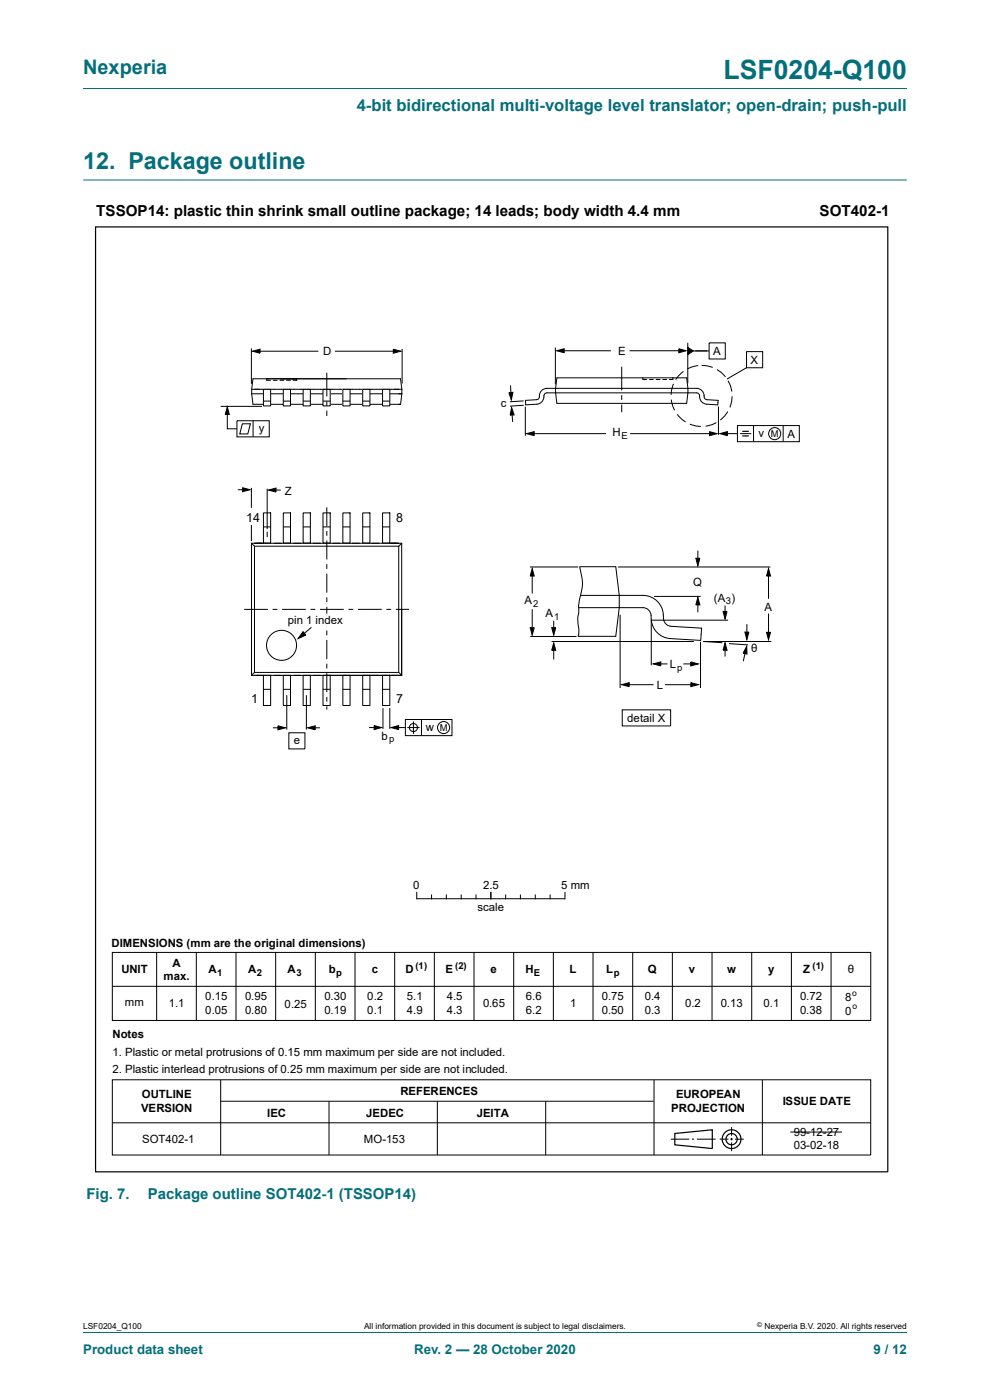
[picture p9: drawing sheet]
<svg xmlns="http://www.w3.org/2000/svg" width="210mm" height="297mm" viewBox="0 0 210 297" stroke-linecap="round" stroke-linejoin="round" font-family="sans-serif">
<path d="M17.6 18.8h174.8M17.6 38.2h174.8" fill="none" stroke="#036f7b" stroke-width=".21"/>
<g fill="none" stroke="#000" stroke-width=".21">
<path d="M53.3 73.9v7.5M53.6 74.5l1.6-.4v.8zM54.5 74.5h13M71.1 74.5h13.1M83.4 74.1l1.6 .4-1.6 .4zM85.3 74v7.4M117.8 73.7v7.8M118.1 74.4l1.6-.4v.8zM118.8 74.4h10.8M131.9 77.8v5M133.6 74.4h11.2M144 74l1.5 .4-1.5 .4z"/>
<path d="M145 78.8l-1.1 1-.6 .7M145.9 72.7v8.6M145.9 73.7l1.2 .7-1.2 .8zM146.5 74.4h3.9M148.1 77.6l-1.5 .3-.8 .4M148.8 77.5l1.2 .1 1.2 .4M150.4 72.7h3.4v3.5h-3.4zM152.1 78.4l.9 .6 .9 1M158.4 74.6h3.4v3.4h-3.4zM158.4 78l-4.2 2.4M46.8 86.2h8.8M48.2 86.3l.4 1.6h-.8z"/>
<path d="M48.2 87v4h2.1M50.3 89.3h6.8v3.4h-6.8zM51.4 89.9h1.7l-.5 2.2h-1.7zM53.4 83.5l.3 2.3h31.3l.2-2.3M53.4 83.5h31.8M53.4 82.6l.3-2.2h31.3l.2 2.2M53.4 82.6v.9M53.4 82.6h31.8M53.7 89.3v3.4M56.6 80.4v.3h.8M58 80.7h.8M59.4 80.7h.8"/>
<path d="M60.8 80.7h.8M62.9 80.4v.3h-.7M85.2 82.6v.9M107.9 83.3l.9-.1-.3 1.6zM108.3 81.8l.1 2.5M108.5 86.5l.6 1.5-.9 .1zM108.6 87l.1 2.5M111.1 85l-2.9 .2M111.1 86l-2.9 .2M111.4 86.3v6.2M111.5 84.9l2.3-.1a.7 .7 0 0 0 .6-.9 1.59 1.59 0 0 1 1.6-1.5h31.8a1.76 1.76 0 0 1 1.6 2l.6 .4 2.3 .1v1l-2.4-.2a1.77 1.77 0 0 1-1.6-2l-.5-.4h-31.8a.7 .7 0 0 0-.6 .9 1.58 1.58 0 0 1-1.5 1.5l-2.4 .2zM111.7 92l1.6-.4v.8z"/>
<path d="M112.5 92h16.1M118.1 80.2h27.6l.2 2.2-.2 3.2h-27.6l-.2-2.3zM131.9 83.8v1M131.9 85.8v1.7M133.7 92h17.4M136.4 80.2v.3h.8M137.8 80.5h.8M139.2 80.5h.8M140.6 80.5h.8M142.4 84.8l.3 1.5 .4 .8M142.7 80.2v.3h-.7M142.9 81.4l-.5 1.4v1"/>
<path d="M143.7 87.9l.9 1.1 .8 .5M146.3 90l1.4 .4 1 .1M150.5 91.6l1.6 .4-1.6 .4zM151.9 89.7l-.8 .4-1.4 .3M152.4 86.2v6.1M152.7 92l1.6-.4v.8zM153.6 92h2.8M154.4 87.3l-.6 .9-1 .9M154.5 80.8l.4 .9 .3 1.4M155.3 84.1l-.1 1.1-.4 1.2M156.4 90.3h13.2v3.4h-13.2zM157 92h2.4"/>
<path d="M159.8 90.3v3.4M166.1 90.3v3.4M50.4 103.9h2M51.5 103.5l1.5 .4-1.5 .4zM53.3 103.5v4.2M53.3 111.4v3.4M53.4 115.2v28.1M53.4 115.2h31.8M53.4 115.2l.6 .7M54 115.9v26.8M54 115.9h30.6M56.7 103.7v8.5"/>
<path d="M56.7 112.8v1.1M57 104l1.5-.5v.9zM57.6 104h2M69.3 107.6v4M69.3 112.7v1M69.3 114.7v4M69.3 119.7v1M84.6 115.9v26.8M85.2 115.2v28.1M85.2 115.2l-.6 .7M147.6 118.4h.9l-.5 1.6zM148 116.8v2.4"/>
<path d="M51.8 129.3h5M57.8 129.3h1M64.3 134l.6 .7-1.7 .8zM64.9 129.3h-5.1M65.9 129.3h1M66.1 133.1l-2.5 2.1M67.9 129.3h5M69.3 121.7v4M69.3 126.7v1M69.3 128.7v4.1M69.3 133.8v1M69.3 135.8v4"/>
<path d="M73.9 129.3h1M81 129.3h-5.1M82 129.3h1M84 129.3h2.8M112.4 120.3h10.2M112.5 133.2h.8l-.4 1.5zM112.5 135h9.8M112.9 120.6l.4 1.6h-.8zM112.9 121.2v4.7M112.9 129.2v4.8M117 136.1h30.2M117 133.2h.9l-.4 1.5z"/>
<path d="M117.5 136.4l.4 1.6h-.9zM117.5 131.7v2.6M117.5 137.3v2.6M122.8 128.9h13.6a2.04 2.04 0 0 1 1.8 2.7M123 120.2h7.6l.8 6.1v2.6l-.8 6.1h-8l.2-1.2a8.5 8.5 0 0 1 0-4.1v-1.4a20.5 20.5 0 0 0 .7-5.5l-.5-2.5M123.1 126.3h13.3a4.6 4.6 0 0 1 4.4 5.3 1.71 1.71 0 0 0 1.6 1.3l6.4 .4-.2 2.6-6.4-.4a4.3 4.3 0 0 1-4-3.9M131.1 120.3h32.3M131.5 130.4v15.6M138.1 131.6v9.5M138.3 131.6h16.1M138.8 126.5h9.8M148 126.7l.5 1.6h-.9z"/>
<path d="M148 127.5v2.4M148.6 136.2v9.8M149.2 136.1l4 .2M149.2 136.1h14.4M153.4 129.7h.8l-.4 1.6zM153.8 136.4l.4 1.5h-.8zM153.8 128.5v1.9M153.8 137.4v1.9M154.6 136.5l4.1 .3M158 134.1h.8l-.4 1.6zM158.2 137.7l-.5 2.6M158.4 137.1l.1 1.7-.9-.2z"/>
<path d="M158.4 132.4v2.6M162.6 134.1h.8l-.4 1.6zM163 120.6l.4 1.6h-.8zM163 121.7v5.3M163 130.2v4.5M53.4 143.3h31.8M54 142.7h30.6M54 142.7l-.6 .6M57.9 154.4h1.9M59 154l1.5 .4-1.5 .4zM60.8 147.5v7.3M61.3 155.5h3.4v3.4h-3.4z"/>
<path d="M65 147.5v7.3M65.3 154.4l1.6-.4v.8zM66.1 154.4h1.8M69.3 140.8v1M69.3 142.8v4M69.3 147.8v1M69.3 149.9v.6M78.3 154.3h1.8M79.4 153.9l1.5 .4-1.5 .5zM81.2 150.2v4.4M82.7 150.2v4.4M83 154.3l1.6-.4v.9z"/>
<path d="M83.9 154.3h2.1M84.6 142.7l.6 .6M86 152.6h9.9v3.5h-9.9zM86.4 154.3h2.6M87.7 153.1v2.6M89.4 152.6v3.5M131.9 145.2l1.6-.4v.9zM132 150.6h10.3v3.4h-10.3zM132.6 145.3h6M138.6 140.8l1.6-.4v.9zM139.5 140.8h2.1M141 145.3h6.3"/>
<path d="M145 140.8h2M146.5 140.4l1.6 .4-1.6 .5zM146.5 144.8l1.6 .4-1.6 .5zM88.4 189.3v1.4M88.5 190.7h31.2M91.5 189.9v.8M94.7 189.9v.8M97.8 189.9v.8M101 189.9v.8M104.1 189.3v1.4M107.3 189.9v.8M110.4 189.9v.8"/>
<path d="M113.5 189.9v.8M116.7 189.9v.8M119.8 189.3v1.4M23.8 202h160.9v14.5h-160.9zM23.9 209.2h160.8M33.2 202v14.5M41.6 202v14.5M50.1 202v14.5M58.5 202v14.5M66.9 202v14.5M75.3 202v14.5M83.7 202v14.5"/>
<path d="M92.1 202v14.5M100.5 202v14.5M109 202v14.5M117.4 202v14.5M125.8 202v14.5M134.2 202v14.5M142.6 202v14.5M151 202v14.5M159.5 202v14.5M167.9 202v14.5M176.3 202v14.5M23.8 229.1h160.9v15.9h-160.9z"/>
<path d="M23.8 238.2h160.9M46.8 229.1v15.9M46.8 233.6h91.8M69.8 233.6v11.4M92.8 233.6v11.4M115.8 233.6v11.4M138.7 229.1v15.9M155.2 239.1v1.8M161.7 229.1v15.9M142.3 241.7h3.9M146.8 241.7h.4M147.8 241.7h4"/>
<path d="M152.7 241.7h1.8M154.9 241.7h.6M155.2 241.4v.5M155.2 242.4v1.8M155.9 241.7h1.9M167.6 240.2h11"/>
<circle cx="164.3" cy="92" r="1.28"/>
<circle cx="59.7" cy="136.9" r="3.2"/>
<circle cx="87.7" cy="154.3" r=".85"/>
<circle cx="94.1" cy="154.4" r="1.28"/>
</g>
<g fill="none" stroke="#000" stroke-width=".25">
<path d="M20.3 48.1h168v200.5h-168zM157.5 91.5h1.3M157.5 92.5h1.3M143.1 240.5l8-.8v4l-8-.8z"/>
<circle cx="155.2" cy="241.7" r="1.99"/>
<circle cx="155.2" cy="241.7" r="1.2"/>
</g>
<g fill="#000">
<path d="M53.6 74.5l1.6-.4v.8zM83.4 74.1l1.6 .4-1.6 .4zM118.1 74.4l1.6-.4v.8zM144 74l1.5 .4-1.5 .4zM145.9 73.7l1.2 .7-1.2 .8zM48.2 86.3l.4 1.6h-.8zM107.9 83.3l.9-.1-.3 1.6zM108.5 86.5l.6 1.5-.9 .1zM111.7 92l1.6-.4v.8zM150.5 91.6l1.6 .4-1.6 .4zM152.7 92l1.6-.4v.8zM51.5 103.5l1.5 .4-1.5 .4z"/>
<path d="M57 104l1.5-.5v.9zM147.6 118.4h.9l-.5 1.6zM64.3 134l.6 .7-1.7 .8zM112.9 120.6l.4 1.6h-.8zM112.5 133.2h.8l-.4 1.5zM117.5 136.4l.4 1.6h-.9zM117 133.2h.9l-.4 1.5zM148 126.7l.5 1.6h-.9zM153.8 136.4l.4 1.5h-.8zM153.4 129.7h.8l-.4 1.6zM158.4 137.1l.1 1.7-.9-.2zM158 134.1h.8l-.4 1.6z"/>
<path d="M163 120.6l.4 1.6h-.8zM162.6 134.1h.8l-.4 1.6zM59 154l1.5 .4-1.5 .4zM65.3 154.4l1.6-.4v.8zM79.4 153.9l1.5 .4-1.5 .5zM83 154.3l1.6-.4v.9zM131.9 145.2l1.6-.4v.9zM138.6 140.8l1.6-.4v.9zM146.5 140.4l1.6 .4-1.6 .5zM146.5 144.8l1.6 .4-1.6 .5z"/>
</g>
<path d="M68.9 130.3h.8v2.5h-.8z" fill="#fff"/>
<path d="M68.9 130.3h.8v2.5h-.8z" fill="none" stroke="#fff" stroke-width=".21"/>
<g fill="none" stroke="#000" stroke-width=".21">
<path d="M55.9 108.8h1.5v6.4h-1.5zM55.9 111.8h1.5M60.1 108.8h1.5v6.4h-1.5zM60.1 111.8h1.5M64.3 108.8h1.5v6.4h-1.5zM64.3 111.8h1.5M68.5 108.8h1.5v6.4h-1.5zM68.6 111.8h1.4M72.7 108.8h1.6v6.4h-1.6zM72.8 111.8h1.4M76.9 108.8h1.6v6.4h-1.6zM77 111.8h1.4"/>
<path d="M81.2 108.8h1.5v6.4h-1.5zM81.2 111.8h1.4M55.9 143.3h1.5v6.4h-1.5zM55.9 146.2h1.5M60.1 143.3h1.5v6.4h-1.5zM60.1 146.2h1.5M64.3 143.3h1.5v6.4h-1.5zM64.3 146.2h1.5M68.5 143.3h1.5v6.4h-1.5zM68.6 146.2h1.4M72.7 143.3h1.6v6.4h-1.6zM72.8 146.2h1.4"/>
<path d="M76.9 143.3h1.6v6.4h-1.6zM77 146.2h1.4M81.2 143.3h1.5v6.4h-1.5zM81.2 146.2h1.4"/>
</g>
<path d="M55.9 82.6h1.5v3.5h-1.5z" fill="#fff"/>
<path d="M55.9 82.6h1.5v3.5h-1.5z" fill="none" stroke="#000" stroke-width=".21"/>
<path d="M81.2 82.6h1.5v3.5h-1.5z" fill="#fff"/>
<path d="M81.2 82.6h1.5v3.5h-1.5z" fill="none" stroke="#000" stroke-width=".21"/>
<path d="M76.9 82.6h1.6v3.5h-1.6z" fill="#fff"/>
<path d="M76.9 82.6h1.6v3.5h-1.6z" fill="none" stroke="#000" stroke-width=".21"/>
<path d="M72.7 82.6h1.6v3.5h-1.6z" fill="#fff"/>
<path d="M72.7 82.6h1.6v3.5h-1.6z" fill="none" stroke="#000" stroke-width=".21"/>
<path d="M68.5 82.6h1.5v3.5h-1.5z" fill="#fff"/>
<path d="M68.5 82.6h1.5v3.5h-1.5z" fill="none" stroke="#000" stroke-width=".21"/>
<path d="M64.3 82.6h1.5v3.5h-1.5z" fill="#fff"/>
<path d="M64.3 82.6h1.5v3.5h-1.5z" fill="none" stroke="#000" stroke-width=".21"/>
<path d="M60.1 82.6h1.5v3.5h-1.5z" fill="#fff"/>
<path d="M69.3 79.1v5M55.9 85.1h1.5M60.1 82.6h1.5v3.5h-1.5zM60.1 85.1h1.5M64.3 85.1h1.5M68.6 85.1h1.4M69.3 85.1v1M69.3 87.1v1.2M72.8 85.1h1.4M77 85.1h1.4M81.2 85.1h1.4" fill="none" stroke="#000" stroke-width=".21"/>
<path d="M17.6 282.6h174.8" fill="none" stroke="#036f7b" stroke-width=".21"/>
<text font-size="5.6" fill="#036f7b" x="153.5" y="16.8">LSF0204-Q100</text>
<text font-size="4.9" fill="#036f7b" x="17.6" y="35.9">12. Package outline</text>
<text font-size="4.2" fill="#036f7b" x="17.6" y="15.6">Nexperia</text>
<text font-size="3.5" fill="#036f7b" x="75.7" y="23.7">4-bit bidirectional multi-voltage level translator; open-drain; push-pull</text>
<g font-size="3.2">
<text x="20.4" y="45.7">TSSOP14: plastic thin shrink small outline package; 14 leads; body width 4.4 mm</text>
<text x="173.8" y="45.8">SOT402-1</text>
</g>
<g font-size="3.2" fill="#036f7b">
<text x="18.3" y="254.3">Fig. 7.</text>
<text x="31.3" y="254.3">Package outline SOT402-1 (TSSOP14)</text>
</g>
<g font-size="2.8" fill="#036f7b">
<text x="17.6" y="287.2">Product data sheet</text>
<text x="87.9" y="287.2">Rev. 2 — 28 October 2020</text>
<text x="185.3" y="287.2">9 / 12</text>
</g>
<g font-size="2.7">
<text x="52.2" y="110.8">14</text>
<text x="84" y="110.8">8</text>
<text x="53.3" y="149.1">1</text>
<text x="84" y="149.1">7</text>
</g>
<g font-size="2.4">
<text x="68.5" y="75.3">D</text>
<text x="131.2" y="75.3">E</text>
<text x="151.3" y="75.3">A</text>
<text x="159.2" y="77.2">X</text>
<text x="106.3" y="86.3">c</text>
<text x="54.9" y="91.6">y</text>
<text x="130" y="92.6">H</text>
<text x="160.9" y="92.7">v</text>
<text x="167" y="92.9">A</text>
<text x="60.4" y="105">Z</text>
<text x="147" y="124.3">Q</text>
<text x="111.3" y="128.2">A</text>
<text x="115.7" y="131">A</text>
<text x="151.4" y="127.7">(A )</text>
<text x="162.1" y="129.6">A</text>
<text x="61.1" y="132.3">pin 1 ind</text>
<text x="70.2" y="132.3">ex</text>
<text x="142.1" y="141.8">L</text>
<text x="159.4" y="138.3">θ</text>
<text x="139.4" y="146.1">L</text>
<text x="90.3" y="155">w</text>
<text x="133.1" y="153.1">detail X</text>
<text x="62.3" y="157.8">e</text>
<text x="80.9" y="156.9">b</text>
<text x="87.7" y="188.5">0</text>
<text x="102.5" y="188.5">2.5</text>
<text x="119" y="188.5">5 mm</text>
<text x="101.3" y="193.3">scale</text>
<text x="23.7" y="200.9">DIMENSIONS (mm are the original dimensions)</text>
<text x="25.7" y="206.5">UNIT</text>
<text x="34.7" y="208">max.</text>
<text x="36.6" y="205.1">A</text>
<text x="44.2" y="206.5">A</text>
<text x="52.6" y="206.5">A</text>
<text x="61" y="206.5">A</text>
<text x="69.8" y="206.5">b</text>
<text x="78.9" y="206.5">c</text>
<text x="86" y="206.5">D</text>
<text x="94.5" y="206.5">E</text>
<text x="104" y="206.5">e</text>
<text x="111.5" y="206.5">H</text>
<text x="120.8" y="206.5">L</text>
<text x="128.6" y="206.5">L</text>
<text x="137.4" y="206.5">Q</text>
<text x="146.1" y="206.5">v</text>
<text x="154.3" y="206.5">w</text>
<text x="163" y="206.5">y</text>
<text x="170.4" y="206.5">Z</text>
<text x="179.9" y="206.5">θ</text>
<text x="26.5" y="213.5">mm</text>
<text x="35.8" y="213.6">1.1</text>
<text x="43.5" y="212.2">0.15</text>
<text x="43.5" y="215.2">0.05</text>
<text x="52" y="212.2">0.95</text>
<text x="52" y="215.2">0.80</text>
<text x="60.4" y="213.8">0.25</text>
<text x="68.8" y="212.2">0.30</text>
<text x="68.8" y="215.2">0.19</text>
<text x="77.9" y="212.2">0.2</text>
<text x="77.9" y="215.2">0.1</text>
<text x="86.3" y="212.2">5.1</text>
<text x="86.3" y="215.2">4.9</text>
<text x="94.8" y="212.2">4.5</text>
<text x="94.8" y="215.2">4.3</text>
<text x="102.5" y="213.7">0.65</text>
<text x="111.5" y="212.2">6.6</text>
<text x="111.5" y="215.2">6.2</text>
<text x="120.9" y="213.7">1</text>
<text x="127.7" y="212.2">0.75</text>
<text x="127.7" y="215.2">0.50</text>
<text x="136.8" y="212.2">0.4</text>
<text x="136.8" y="215.2">0.3</text>
<text x="145.3" y="213.7">0.2</text>
<text x="152.9" y="213.7">0.13</text>
<text x="162" y="213.7">0.1</text>
<text x="169.7" y="212.2">0.72</text>
<text x="169.7" y="215.2">0.38</text>
<text x="179.3" y="212.4">8</text>
<text x="179.3" y="215.3">0</text>
<text x="23.8" y="220.3">Notes</text>
<text x="23.8" y="223.9">1. Plastic or metal protrusions of 0.15 mm maximum per side are not included.</text>
<text x="23.8" y="227.5">2. Plastic interlead protrusions of 0.25 mm maximum per side are not included.</text>
<text x="30.1" y="233">OUTLINE</text>
<text x="84.9" y="232.3">REFERENCES</text>
<text x="143.4" y="233">EUROPEAN</text>
<text x="29.9" y="235.9">VERSION</text>
<text x="56.7" y="236.9">IEC</text>
<text x="77.7" y="236.9">JEDEC</text>
<text x="101.1" y="236.9">JEITA</text>
<text x="142.4" y="235.9">PROJECTION</text>
<text x="166" y="234.5">ISSUE DATE</text>
<text x="30.1" y="242.5">SOT402-1</text>
<text x="77.2" y="242.5">MO-153</text>
<text x="168.4" y="240.9">99-12-27</text>
<text x="168.4" y="243.9">03-02-18</text>
</g>
<g font-size="2">
<text x="131.9" y="93">E</text>
<text x="163.5" y="92.7">M</text>
<text x="113.1" y="128.7">2</text>
<text x="117.6" y="131.5">1</text>
<text x="154" y="128.2">3</text>
<text x="143.7" y="142.3">p</text>
<text x="93.3" y="155">M</text>
<text x="82.5" y="157.4">p</text>
<text x="46.1" y="207">1</text>
<text x="54.5" y="207">2</text>
<text x="62.9" y="207">3</text>
<text x="71.3" y="207">p</text>
<text x="88.2" y="205.6">(1)</text>
<text x="96.6" y="205.6">(2)</text>
<text x="113.3" y="207">E</text>
<text x="130.2" y="207">p</text>
<text x="172.4" y="205.6">(1)</text>
</g>
<g font-size="1.8">
<text x="180.8" y="211.2">o</text>
<text x="180.8" y="214.1">o</text>
<text x="17.6" y="282">LSF0204_Q100</text>
<text x="77.2" y="282">All information provided in this document is subject to legal disclaimers.</text>
<text x="162.2" y="282">Nexperia B.V. 2020. All rights reserved</text>
</g>
<text font-size="1.4" x="160.6" y="281.6">©</text>
</svg>
